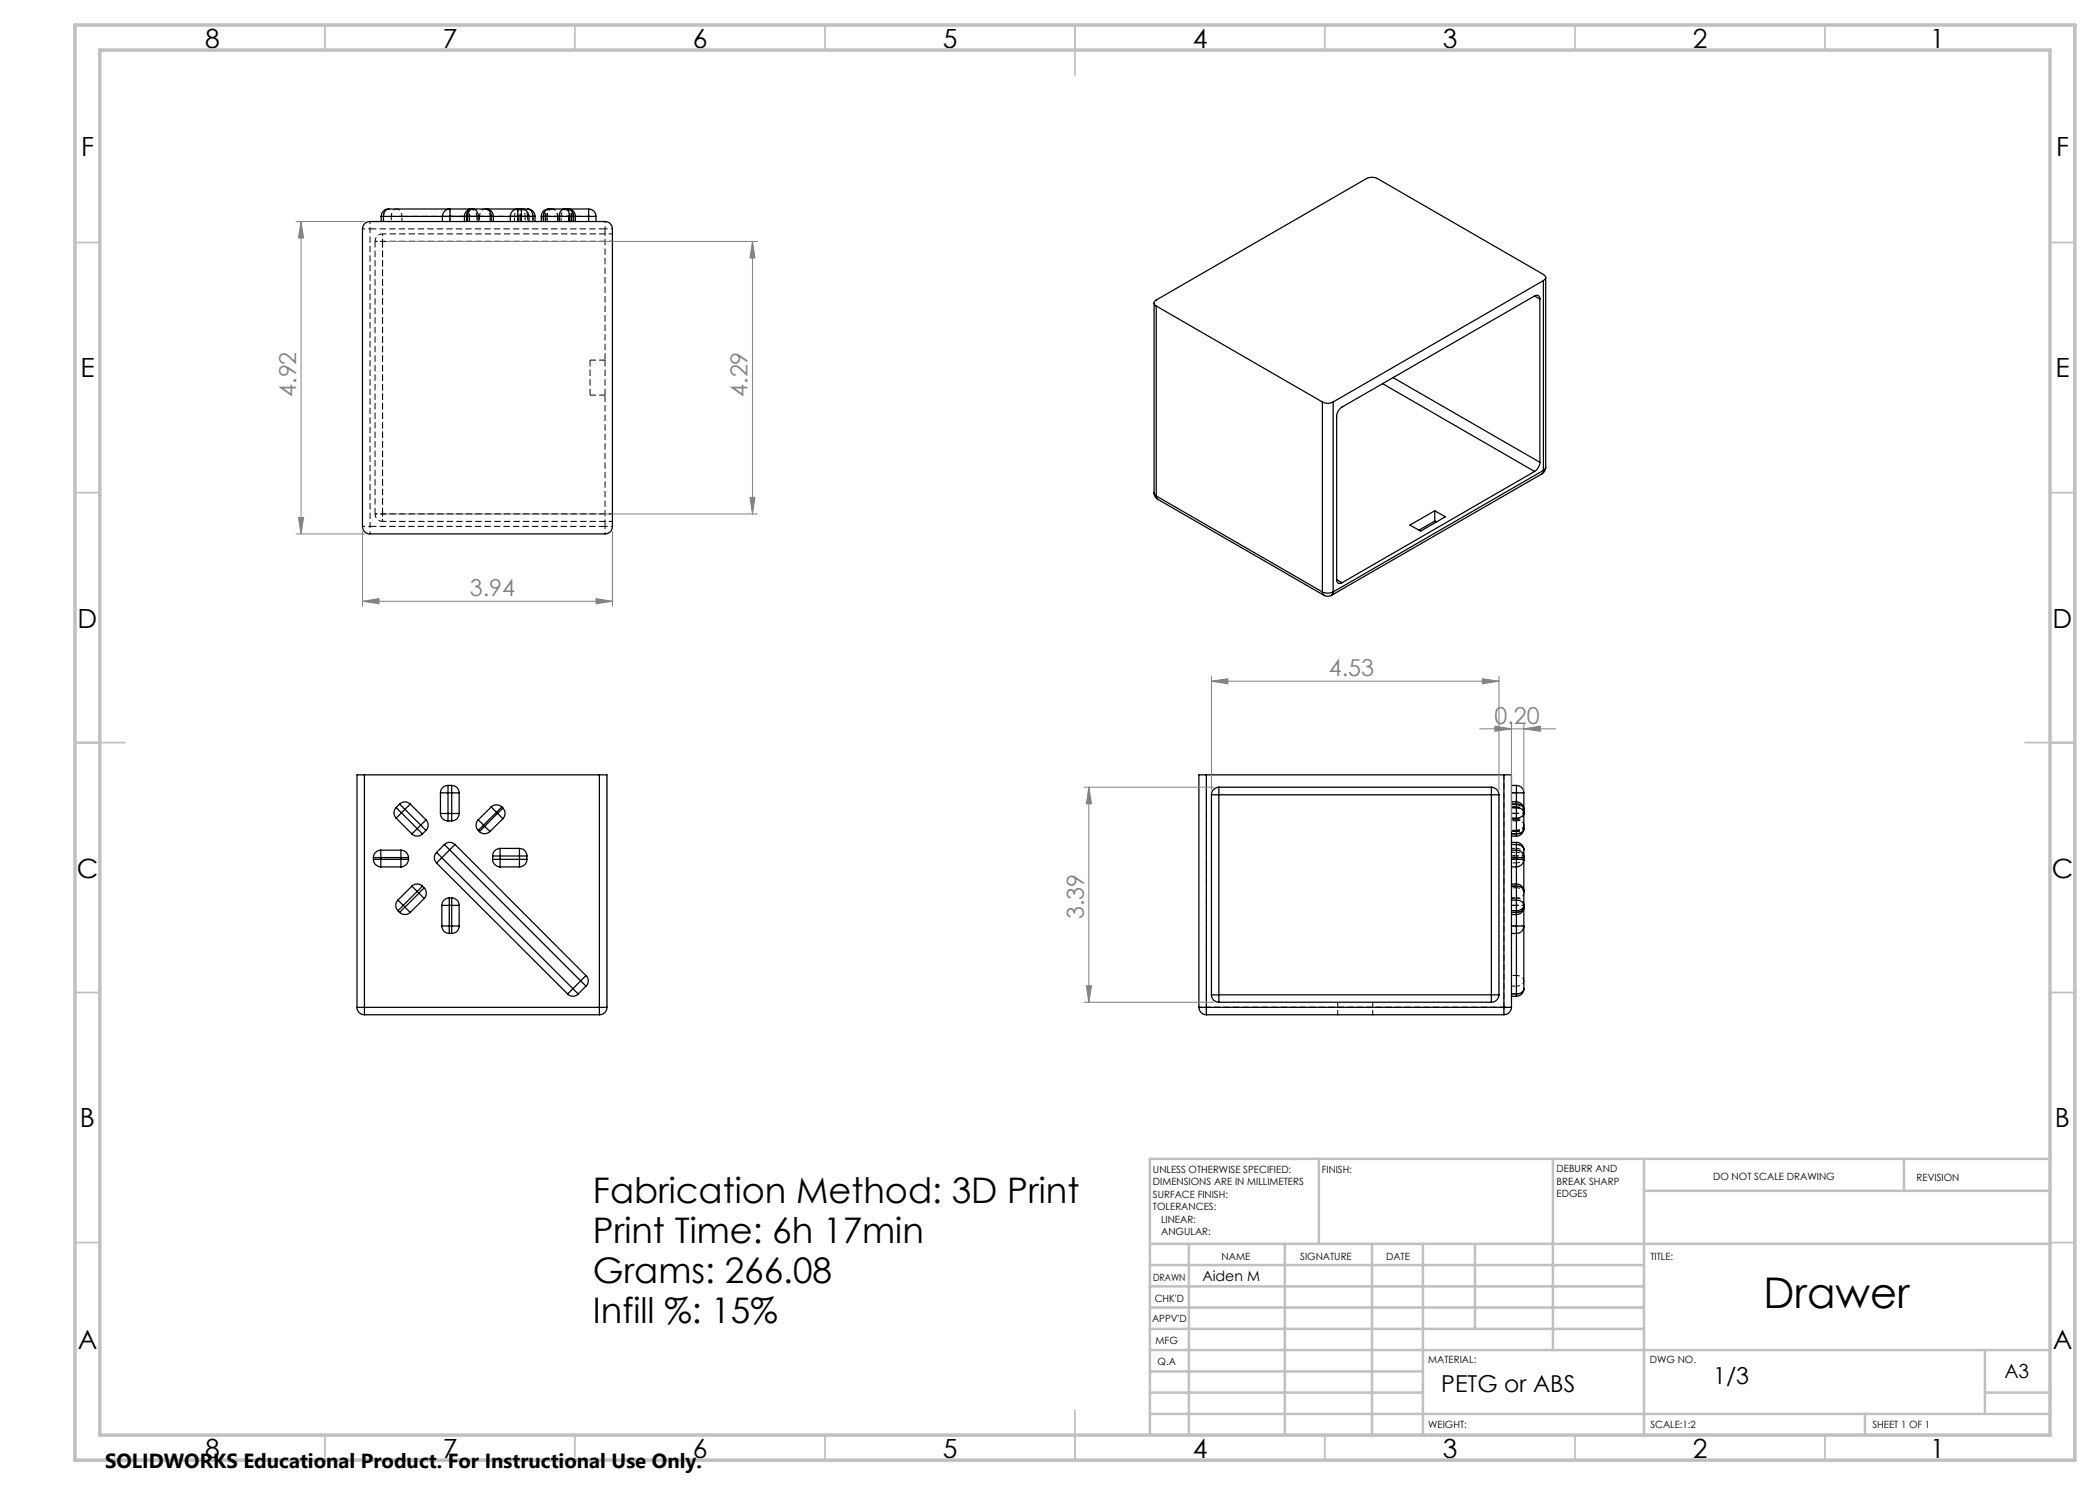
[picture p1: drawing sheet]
<svg xmlns="http://www.w3.org/2000/svg" width="420mm" height="297mm" viewBox="0 0 420 297" stroke-linecap="round" stroke-linejoin="round" font-family="sans-serif">
<g fill="none" stroke="#000" stroke-width=".2" stroke-dasharray="1.3 .6" stroke-dashoffset=".5" stroke-linecap="butt">
<path d="M76.5 48.3h46M76.7 44.3v-1M78.3 43.3v1M80.4 43.3h-2.1M80.4 44.3v-1M90 44.3v-1M93.3 44.3v-1M93.9 44.3v-1M93.9 43.3v1M93.9 43.3h-1M95.4 43.3v1M95.4 43.3a1.5 1.5 0 0 0-1.3-1.5"/>
<path d="M95.9 43.3v1M98 44.3v-1M98 43.3h-2.1M98.2 43.3v1M102.9 43.3h2.1M102.9 44.3v-1M103.6 44.3v-1M103.6 43.3v1M104 44.3v-1M104 43.3v1M104.3 43.3v1M105 43.3v1"/>
<path d="M105.5 43.3v1M106.6 43.3v1M108.6 43.3v1M108.7 44.3v-1M109.1 43.3v1M109.1 44.3v-1M109.4 43.3v1M109.4 44.3v-1M109.4 43.3h2.1M111.5 43.3h-2.1M111.5 44.3v-1M111.5 43.3v1"/>
<path d="M111.9 43.3v1M112.2 44.3v-1M113.7 43.3v1M113.7 44.3v-1M113.7 43.3h4M114 44.3v-1M114 43.3h-2.1M114.3 44.3v-1M114.3 43.3v1M114.7 43.3v1M114.8 44.3v-1M117.7 43.3v1"/>
<path d="M122.5 46.8h-46M122.5 48.3h-46M76.5 104.3h46M76.5 102.8h46M122.5 102.8h-46M302.3 158.6h1M303.3 158.6v4.1M302.3 160.8h1M302.3 171.5h1M302.3 177.2h1M302.3 179.7h1M302.3 166.1h1"/>
<path d="M302.3 170.5h1M302.3 162.7h1M302.3 179.6h1M302.3 168.9h1M302.3 163.9h1M302.3 166.3h1M302.3 161.4h1M302.3 171.9h1M302.3 169.7h1M302.3 163.7h1M302.3 171.2h1M302.3 166.7h1"/>
<path d="M303.3 171.9h-1M303.3 166.8h-1M303.3 177.5h-1M303.3 179.7v-2.2M303.3 166.1v-2.1M303.3 164h-1M303.3 170.5v2.1M303.3 172.6h-1M303.3 164.2h-1M303.3 162.7h-1M303.3 163.9v2.2M303.3 166.1h-1"/>
<path d="M303.3 161.4h-1M303.3 166.3h-1M303.3 171.2h-1M303.3 161.6h-1M303.3 163.7v-2.1M303.3 160.9h-1M302.3 181.1h1M302.3 197.2h1M303.3 182.5h-1M303.3 181.1h-1M303.3 181.1v4.1M303.3 185.2h-1"/>
<path d="M303.3 198.8h-1M303.3 197.2v-2.1M303.3 195.1h-1M303.3 186.7v-9.9"/>
</g>
<g fill="none" stroke="#000" stroke-width=".2" stroke-dasharray="1.3 .6" stroke-dashoffset=".8" stroke-linecap="butt">
<path d="M74 44.3v1.5M76.5 48.3v-1.5M76.7 43.3h1.6M90 43.3h-1.5M90 41.8v1.5M93.9 43.3h1.5M93.9 43.3v-1.5M95.4 43.3h-1.5M102.1 43.3h1.5M103.6 43.3v-1.5M103.6 43.3h-1.5M103.6 41.8v1.5"/>
<path d="M104 43.3v-1.5M104.3 43.3v-1.5M105.8 43.3h-1.5M112.2 43.3h1.5M113.7 43.3h-1.5M113.7 41.8v1.5M117.7 43.3v-1.5M121 45.8h1.5M121 45.8v-1.5M121 105.3h1.5M303.3 169.7v1.5M303.3 171.2v-1.5"/>
<path d="M303.3 186.7v-1.5M303.3 197.2v1.6"/>
</g>
<g fill="none" stroke="#000" stroke-width=".2" stroke-dasharray="1.3 .6" stroke-dashoffset=".7" stroke-linecap="butt">
<path d="M72.5 45.8h1.5M75 48.3h1.5M76.5 48.3h-1.5M93.9 43.3v-1.4M104 43.3h1.5M105.5 43.3h-1.5M113.7 41.8v1.5M115.1 43.3h-1.4M119.2 43.3h-1.5M72.5 105.3h1.5M74 106.8v-1.5M75 102.8h1.5"/>
<path d="M76.5 102.8h-1.5M76.5 102.8v1.5M76.5 104.3v-1.5M121 105.3v1.5M303.3 158.6v-1.5M304.8 158.6h-1.5M303.3 171.5v-1.5M303.3 173.4v-1.5M303.3 162.7h1.5M303.3 162.7v1.5M303.3 179.6v1.5M303.3 164.2v-1.5"/>
<path d="M303.3 171.2h1.5M303.3 171.9h1.5M303.3 171.9v1.5M304.8 171.5h-1.5M304.8 171.9h-1.5M304.8 171.2h-1.5M303.3 181.1h1.5M303.3 181.1v-1.5M304.8 181.1h-1.5M304.8 185.2h-1.5M239.8 201.4h1.5M241.3 201.4v1.5"/>
<path d="M300.8 201.4h1.5M300.8 201.4v1.5"/>
</g>
<g fill="none" stroke="#000" stroke-width=".2" stroke-dasharray="1.3 .6" stroke-dashoffset=".4" stroke-linecap="butt">
<path d="M75 48.3a1.5 1.5 0 0 1 1.5-1.5M102.9 43.3h-.8M103.6 43.3h.7M105.5 43.3a1.5 1.5 0 0 0-1.5-1.5M105.8 43.3h-.8M109.1 43.3h-.5h.5M110.1 41.8a1.5 1.5 0 0 0-1.5 1.5M113.7 41.8a1.5 1.5 0 0 0-1.5 1.5M114.3 43.3h.5h-.5M114.8 43.3a1.5 1.5 0 0 0-1.5-1.5M74 105.3v-59.5M76.5 104.3a1.5 1.5 0 0 1-1.5-1.5"/>
<path d="M303.3 164.2a1.5 1.5 0 0 0 1.5-1.5M303.3 179.6a1.5 1.5 0 0 1 1.5 1.5M303.3 166.3v.4v-.4M303.3 161.4v-.5v.5M303.3 169.7a1.5 1.5 0 0 1 1.5 1.5M303.3 166.7a1.5 1.5 0 0 0 1.5-1.5M303.3 173.4v-.8M303.3 162.7v-2.3M304.8 162.4a1.5 1.5 0 0 0-1.5-1.5M300.8 201.4h-59.5"/>
</g>
<path d="M75 48.3v54.5M76.5 48.3v54.5M118 79h3M121 72h-3M76.5 102.8v-54.5" fill="none" stroke="#000" stroke-width=".2" stroke-dasharray="1.3 .6" stroke-dashoffset=".1" stroke-linecap="butt"/>
<g fill="none" stroke="#000" stroke-width=".2" stroke-dasharray="1.3 .6" stroke-dashoffset=".6" stroke-linecap="butt">
<path d="M77.8 41.8a1.34 1.34 0 0 0-1.1 1.5M79.3 41.8a1.34 1.34 0 0 1 1.1 1.5M79.3 41.8a1.34 1.34 0 0 0-1 1.5M90 43.3h3.9M94.4 41.8a1.34 1.34 0 0 0-1.1 1.5M95.9 43.3a1.34 1.34 0 0 1 1.1-1.5M98 43.3a1.34 1.34 0 0 0-1-1.5M98.2 43.3a1.34 1.34 0 0 0-1-1.5M102.9 43.3a1.34 1.34 0 0 1 1.1-1.5M105 43.3a1.34 1.34 0 0 0-1-1.5M106.6 43.3a1.34 1.34 0 0 0-1.1-1.5M109.1 43.3a1.34 1.34 0 0 1 1-1.5"/>
<path d="M109.4 43.3a1.34 1.34 0 0 1 1.1-1.5M109.8 41.8a1.34 1.34 0 0 0-1.1 1.5M110.5 41.8a1.34 1.34 0 0 1 1 1.5M110.5 41.8a1.34 1.34 0 0 0-1.1 1.5M111.5 43.3a1.34 1.34 0 0 0-1-1.5M112.9 41.8a1.34 1.34 0 0 0-1 1.5M112.9 41.8a1.34 1.34 0 0 1 1.1 1.5M113.3 41.8a1.34 1.34 0 0 1 1 1.5M114.7 43.3a1.34 1.34 0 0 0-1.1-1.5M303.3 160.8a1.34 1.34 0 0 1 1.5 1.1M303.3 179.7a1.34 1.34 0 0 0 1.5-1.1M303.3 177.2a1.34 1.34 0 0 1 1.5 1.1"/>
<path d="M303.3 177.5a1.34 1.34 0 0 1 1.5 1.1M303.3 170.5a1.34 1.34 0 0 1 1.5 1M303.3 172.6a1.34 1.34 0 0 0 1.5-1.1M303.3 168.9a1.34 1.34 0 0 1 1.5 1.1M303.3 163.9a1.34 1.34 0 0 1 1.5 1.1M303.3 166.1a1.34 1.34 0 0 0 1.5-1.1M303.3 166.3a1.34 1.34 0 0 0 1.5-1.1M304.8 165a1.34 1.34 0 0 0-1.5-1M304.8 165.7a1.34 1.34 0 0 1-1.5 1.1M304.8 165a1.34 1.34 0 0 1-1.5 1.1M304.8 162.4a1.34 1.34 0 0 0-1.5-1M304.8 162.7a1.34 1.34 0 0 1-1.5 1"/>
<path d="M304.8 162.7a1.34 1.34 0 0 0-1.5-1.1M304.8 181.4a1.34 1.34 0 0 1-1.5 1.1M304.8 196.2a1.34 1.34 0 0 0-1.5-1.1M304.8 197.7a1.34 1.34 0 0 1-1.5 1.1M304.8 196.2a1.34 1.34 0 0 1-1.5 1"/>
</g>
<g fill="none" stroke="#000" stroke-width=".2" stroke-dasharray="1.3 .6" stroke-linecap="butt">
<path d="M74 45.8h47M76.7 43.3h-.4M93.3 43.3h-.4M98 43.3h.2M98.7 43.3h-.5M103.6 43.3h.4M104 43.3h-.4M107 43.3h-.4M108.7 43.3h-.4M109.4 43.3h-.3M111.5 43.3h3.2M114 43.3h.3"/>
<path d="M115.1 43.3h-.4M118 72v7M121 79v-7M121 105.3h-47M303.3 171.5v.4M303.3 160.8v3.2M303.3 177.2v.3M303.3 166.3v-.2M303.3 161.4v.2M303.3 160.8v-.4M303.3 177.2v-.4M303.3 167.2v-.4"/>
<path d="M303.3 170.5v-.5M303.3 168.9v-.4M303.3 182.9v-.4M303.3 199.2v-.4"/>
</g>
<path d="M93.3 43.3h2.6M98.7 43.3h-10.2M108.7 43.3h.7M303.3 166.1v.7M303.3 163.9v-2.5M303.3 163.7v2.6M303.3 171.9v-.7M303.3 171.2v.7M267.5 202.9v-2.5M274.5 202.9v-2.5" fill="none" stroke="#000" stroke-width=".2" stroke-dasharray="1.3 .6" stroke-dashoffset=".3" stroke-linecap="butt"/>
<path d="M80.4 43.3h26.2M121 45.8v26.2M121 79v26.3M303.3 168.9v26.2" fill="none" stroke="#000" stroke-width=".2" stroke-dasharray="1.3 .6" stroke-dashoffset="-.1" stroke-linecap="butt"/>
<path d="M109.1 43.3h2.8M114.3 43.3h-2.8M300.8 154.9v46.5M303.3 179.7v2.8M241.3 201.4v-46.5" fill="none" stroke="#000" stroke-width=".2" stroke-dasharray="1.3 .6" stroke-dashoffset=".2" stroke-linecap="butt"/>
<g fill="none" stroke="#000" stroke-width=".25">
<path d="M72.9 44.7l.5-.3 .6-.1h47a1.45 1.45 0 0 1 1.5 1.5v59.5a1.45 1.45 0 0 1-1.5 1.5h-47a1.45 1.45 0 0 1-1.5-1.5v-59.5l.1-.6zM76.2 43.3h.5M76.2 43.3v1M76.7 43.3h11.8M76.7 43.3v1M77.8 41.8a1.51 1.51 0 0 0-1.6 1.5M77.8 41.8a1.26 1.26 0 0 0-1.1 1.5M77.8 41.8h27.7M88.5 43.3h1.5M88.5 43.3a1.45 1.45 0 0 1 1.5-1.5v1.5M88.5 43.3v1M90 43.3h2.9"/>
<path d="M90 43.3v1M92.9 43.3a1.45 1.45 0 0 1 1.5-1.5 1.32 1.32 0 0 0-1.1 1.5M92.9 43.3h.4M92.9 43.3v1M93.3 43.3h.2M93.3 43.3v1M93.5 43.3h2.1M93.5 43.3a1.11 1.11 0 0 1 .4-1.2 1.11 1.11 0 0 1 1.3-.1l.4 .7v.6M93.5 43.3v1M93.9 41.8v.1M95.6 43.3h2.6M95.6 43.3v1"/>
<path d="M98.2 43.3a1.27 1.27 0 0 0-1-1.5 1.45 1.45 0 0 1 1.5 1.5M98.2 43.3h.5M98.2 43.3v1M98.7 43.3v1M98.7 43.3h3.4M102.1 43.3a1.39 1.39 0 0 1 1.4-1.5v1.5M102.1 43.3h1.4M102.1 43.3v1M103.5 43.3h.8M103.5 43.3v1M104.3 43.3v-1.5a1.42 1.42 0 0 1 1.5 1.5M104.3 43.3h1.5"/>
<path d="M104.3 43.3v1M105.5 41.8a1.45 1.45 0 0 1 1.5 1.5M105.5 41.8a1.32 1.32 0 0 1 1.1 1.5M105.8 43.3h.8M105.8 43.3v1M106.6 43.3h.4M106.6 43.3v1M107 43.3v1M108.3 43.3h.4M108.3 43.3v1M108.7 43.3h3.1M108.7 43.3v1"/>
<path d="M109.7 41.8a1.45 1.45 0 0 0-1.4 1.5M109.7 41.8a1.32 1.32 0 0 0-1 1.5M109.7 41.8h8M111.8 43.3h2.1M111.8 43.3a1.17 1.17 0 0 1 1.5-1.4l.4 .3 .2 1.1M111.8 43.3v1M113.7 41.8h.1M113.9 43.3h.8M113.9 43.3v1M114.7 43.3a1.32 1.32 0 0 0-1.1-1.5 1.45 1.45 0 0 1 1.5 1.5M114.7 43.3h.4M114.7 43.3v1"/>
<path d="M115.1 43.3v1M115.1 43.3h2.6M117.7 43.3h1.5M117.7 41.8v1.5M117.7 41.8a1.45 1.45 0 0 1 1.5 1.5M117.7 43.3v1M119.2 43.3v1M306.9 59.2a.65 .65 0 0 1 .8-.1 .65 .65 0 0 1 .3 .7M306.9 59.2l-38.5 22.2a2.23 2.23 0 0 0-1.1 1.9v32.6M306.9 59.2l1.1 .6M308 59.8v32.7M308.7 56.1a.64 .64 0 0 0 .4-.6 .64 .64 0 0 0-.4-.6l-33.3-19.2a2.39 2.39 0 0 0-2.1 0l-42.1 24.3a.64 .64 0 0 0-.4 .6 .64 .64 0 0 0 .4 .6"/>
<path d="M308.7 56.1l-42.1 24.3M308.7 56.1v38M309.1 55.5v38M230.8 60.6v38M231.2 61.2l33.3 19.2M231.2 61.2v38M276.5 76.7l30.4 17.6M278.6 75.5l29.4 17M230.8 98.6a1.51 1.51 0 0 0 .8 1.3M230.8 98.6l.1 .3 .3 .3M231.2 99.2l.4 .7M231.2 99.2l33.3 19.2"/>
<path d="M231.6 99.9l33.2 19.2M264.5 80.4a2.19 2.19 0 0 0 2.1 0M264.5 80.4v38M266.6 80.4v38M306.9 94.3l-38.5 22.3M308 92.5a2.49 2.49 0 0 1-1.1 1.8M308.4 94.8l-42.1 24.3M308.7 94.1l-.1 .4-.2 .3M308.7 94.1l-42.1 24.3M309.1 93.5a1.56 1.56 0 0 1-.7 1.3M309.1 93.5l-.4 .6M264.5 118.4a2.47 2.47 0 0 0 2.1 0"/>
<path d="M264.5 118.4l.3 .7M264.8 119.1a1.46 1.46 0 0 0 1.5 0M266.6 118.4l-.3 .7M267.3 115.9a.64 .64 0 0 0 .3 .7 .64 .64 0 0 0 .8 0M267.3 115.9l1.1 .7M282 105l4.9-2.8 2.2 1.2-5 2.8zM286.9 102.2v2M286.9 104.2l-3.1 1.8M286.9 104.2l.4 .2M72.9 155h-1.5v46.5M72.9 155h47M72.9 155v46.5"/>
<path d="M88.1 158.6h1.5M88.1 158.6v4.1M89.6 157.1a1.51 1.51 0 0 0-1.5 1.5M89.6 157.1v1.5M89.6 158.6h.7M89.6 157.1h.7M89.6 158.6v4.1M90.3 158.6h1.5M90.3 157.1v1.5M90.3 157.1a1.45 1.45 0 0 1 1.5 1.5M90.3 158.6v4.1M91.8 158.6v4.1"/>
<path d="M119.9 155h1.5v46.5M119.9 155v46.5M241.3 155h-1.5v46.5M241.3 155v46.5M241.3 155h59.5M242.3 159h1.5M242.3 159v40M243.8 157.4a1.51 1.51 0 0 0-1.5 1.6M243.8 157.4v1.6M243.8 157.4h54.5M243.8 159h54.5M243.8 159v40"/>
<path d="M298.3 157.4a1.57 1.57 0 0 1 1.5 1.6M298.3 159h1.5M298.3 157.4v1.6M298.3 159v40M299.8 159v40M300.8 155h1.5v46.5M300.8 155v46.5M302.3 158.6h1M302.3 157.1h1M303.3 158.6h1.5M303.3 157.1v1.5M303.3 157.1a1.45 1.45 0 0 1 1.5 1.5"/>
<path d="M303.3 158.6v1.8M304.8 158.6v7.1M74.7 171.5h1.5M74.7 171.9h1.5M74.7 171.9a1.51 1.51 0 0 0 1.5 1.5M74.7 171.5v.4M76.2 170v1.5M76.2 170a1.45 1.45 0 0 0-1.5 1.5M76.2 171.9v1.5M76.2 171.5h4M76.2 171.9h4M76.2 173.4h4"/>
<path d="M76.2 170h4M76.2 171.5v.4M79.2 161.5l1.1 1.1M79.2 161.5a1.53 1.53 0 0 0 0 2.1M79.2 163.6l3.2 3.2M79.9 160.8l1.1 1.1M79.9 160.8a1.49 1.49 0 0 1 2.2 0M79.9 160.8l-.7 .7M80.2 171.9v1.5M80.2 170v1.5M80.2 170a1.51 1.51 0 0 1 1.5 1.5M80.2 171.5h1.5"/>
<path d="M80.2 171.9h1.5M80.2 171.5v.4M80.3 162.6l-1.1 1M80.3 162.6l3.1 3.1M81 161.9l-.7 .7M81 161.9l3.1 3.1M81.7 171.9a1.57 1.57 0 0 1-1.5 1.5M81.7 171.5v.4M82.1 160.8l-1.1 1.1M82.1 160.8l3.1 3.2M82.4 177.2l1 1.1M82.4 177.2a1.53 1.53 0 0 1 2.1 0"/>
<path d="M82.4 166.8a1.53 1.53 0 0 0 2.1 0M82.4 177.2l-2.8 2.8M83.4 165.7l-1 1.1M83.4 165.7l1.1 1.1M83.4 178.3l-2.8 2.8M83.4 178.3l.4 .3M83.8 178.6l1 1.1M83.8 178.6l-2.8 2.8M84.1 165l1.1 1.1M84.1 165l-.7 .7M84.5 177.2l-1.1 1.1M84.5 177.2l.3 .3"/>
<path d="M84.8 177.5l-1 1.1M84.8 177.5a1.58 1.58 0 0 1 0 2.2M84.8 179.7l-2.7 2.8M85.2 164l-1.1 1M85.2 164a1.53 1.53 0 0 1 0 2.1M85.2 166.1l-.7 .7M87.3 170.5l1.1 1.1M87.3 170.5a1.53 1.53 0 0 0 0 2.1M87.3 172.6l26.2 26.2M88.1 162.7h1.5M88.1 162.7a1.51 1.51 0 0 0 1.5 1.5M88.4 171.6l-1.1 1"/>
<path d="M88.4 171.6l26.2 26.1M88.9 168.9l1 1.1M88.9 168.9a1.58 1.58 0 0 1 2.1 0M88.9 168.9l-1.6 1.6M89.6 162.7v1.5M89.6 162.7h.7M89.6 164.2h.7M89.9 179.6v1.5M89.9 179.6a1.45 1.45 0 0 0-1.5 1.5M89.9 179.6h.4M89.9 170l-1.5 1.6M89.9 170l26.2 26.2"/>
<path d="M90.3 179.6v1.5M90.3 162.7h1.5M90.3 162.7v1.5M90.3 179.6a1.45 1.45 0 0 1 1.5 1.5M91 168.9l-1.1 1.1M91 168.9l26.2 26.2M91.8 162.7a1.45 1.45 0 0 1-1.5 1.5M95.6 164l1.1 1M95.6 164a1.49 1.49 0 0 0 .1 2.1M95.7 166.1l.2 .2M96.7 165l-1 1.1M96.7 165l.2 .2"/>
<path d="M96.9 165.2l-1 1.1M96.9 165.2l1.1 1.1M98 166.3a1.49 1.49 0 0 1-2.1 0M98.2 161.4l1.1 1.1M98.2 161.4a1.53 1.53 0 0 1 2.2 0M98.2 161.4l-2.6 2.6M98.5 171.2h1.5M98.5 171.9h1.5M98.5 171.9a1.51 1.51 0 0 0 1.5 1.5M98.5 171.2v.7M99.3 162.5l-2.6 2.5M99.3 162.5l.2 .2"/>
<path d="M99.5 162.7l1.1 1.1M99.5 162.7l-2.6 2.5M100 169.7v1.5M100 169.7a1.51 1.51 0 0 0-1.5 1.5M100 171.9v1.5M100 171.9h3.9M100 173.4h3.9M100 171.2v.7M100 169.7h3.9M100 171.2h3.9M100.4 161.4l-1.1 1.1M100.4 161.4l.2 .2"/>
<path d="M100.6 161.6l-1.1 1.1M100.6 161.6a1.58 1.58 0 0 1 0 2.2M100.6 163.8l-2.6 2.5M103.9 169.7v1.5M103.9 171.9v1.5M103.9 171.2h1.5M103.9 171.9h1.5M103.9 169.7a1.51 1.51 0 0 1 1.5 1.5M103.9 171.2v.7M105.4 171.9a1.51 1.51 0 0 1-1.5 1.5M105.4 171.2v.7M302.3 160.4h1"/>
<path d="M302.3 176.8h1M302.3 167.2h1M302.3 168.5h1M302.3 171.5h1M302.3 171.9h1M302.3 173.4h1M302.3 170h1M302.3 161.5h1M302.3 163.6h1M302.3 166.8h1M302.3 160.8h1M302.3 177.2h1"/>
<path d="M302.3 168.9h1M303.3 160.4a1.51 1.51 0 0 1 1.5 1.5 1.32 1.32 0 0 0-1.5-1.1M303.3 176.8a1.45 1.45 0 0 1 1.5 1.5 1.32 1.32 0 0 0-1.5-1.1M303.3 168.5a1.45 1.45 0 0 1 1.5 1.5M303.3 171.9h1.4a.73 .73 0 0 1-.4 1l-1 .5M303.3 171.9v1.5M303.3 170a1.45 1.45 0 0 1 1.5 1.5h-1.5M303.3 170v1.5M303.3 161.5a1.17 1.17 0 0 1 1.4 1.5l-.6 .4-.8 .2M303.3 161.5v2.1M303.3 168.9a1.32 1.32 0 0 1 1.5 1.1M303.3 160.4v.4"/>
<path d="M303.3 176.8v.4M303.3 166.8v.4M303.3 168.5v.4M303.3 160.8v.7M303.3 163.6v3.2M303.3 168.9v1.1M303.3 171.5v.4M303.3 173.4v3.4M303.3 177.2v2.8M304.8 165.7a1.45 1.45 0 0 1-1.5 1.5M304.8 165.7a1.32 1.32 0 0 1-1.5 1.1M304.8 170v27.7"/>
<path d="M79.6 180l1 1.1M79.6 180a1.53 1.53 0 0 0 0 2.1M79.6 182.1l.3 .4M79.9 182.5a1.58 1.58 0 0 0 2.2 0M80.6 181.1l-1 1M80.6 181.1l.4 .3M81 181.4l-1.1 1.1M81 181.4l1.1 1.1M88.4 181.1h1.5M88.4 185.2h1.5M88.4 185.2a1.45 1.45 0 0 0 1.5 1.5M88.4 181.1v4.1"/>
<path d="M89.9 185.2v1.5M89.9 185.2h.4M89.9 186.7h.4M89.9 181.1v4.1M89.9 181.1h.4M90.3 181.1h1.5M90.3 185.2h1.5M90.3 185.2v1.5M90.3 181.1v4.1M91.8 185.2a1.45 1.45 0 0 1-1.5 1.5M91.8 181.1v4.1M113.5 198.8a1.45 1.45 0 0 0 2.1 0"/>
<path d="M114.6 197.7l-1.1 1.1M114.6 197.7l1 1.1M116.1 196.2l1.1 1M116.1 196.2l-1.5 1.5M117.2 195.1l-1.1 1.1M117.2 195.1a1.45 1.45 0 0 1 0 2.1M117.2 197.2l-1.6 1.6M242.3 199a1.45 1.45 0 0 0 1.5 1.4M242.3 199h1.5M243.8 199v1.4M243.8 199h54.5M298.3 199h1.5"/>
<path d="M298.3 199v1.4M299.8 199a1.51 1.51 0 0 1-1.5 1.4M302.3 182.9h1M302.3 199.2h1M302.3 180h1M302.3 182.1h1M302.3 182.5h1M302.3 198.8h1M302.3 185.2h1M302.3 186.7h1M303.3 182.5a1.32 1.32 0 0 0 1.5-1.1 1.45 1.45 0 0 1-1.5 1.5M303.3 180a1.1 1.1 0 0 1 1.2 .4 1.1 1.1 0 0 1 0 1.3l-.7 .4h-.5"/>
<path d="M303.3 180v2.1M303.3 185.2h1.4a.73 .73 0 0 1-.4 1.1l-.5 .3-.5 .1M303.3 185.2v1.5M303.3 182.5v.4M303.3 198.8v.4M303.3 182.1v.4M303.3 182.9v2.3M303.3 186.7v12.1M304.8 197.7a1.51 1.51 0 0 1-1.5 1.5M304.8 197.7a1.26 1.26 0 0 1-1.5 1.1M71.4 201.5h1.5M71.4 201.5a1.45 1.45 0 0 0 1.5 1.4"/>
<path d="M72.9 201.5v1.4M72.9 201.5h47M72.9 202.9h47M119.9 201.5v1.4M119.9 201.5h1.5M121.4 201.5a1.45 1.45 0 0 1-1.5 1.4M239.8 201.5h1.5M239.8 201.5a1.45 1.45 0 0 0 1.5 1.4M241.3 201.5v1.4M241.3 201.5h59.5M241.3 202.9h59.5M243.8 200.4h54.5"/>
<path d="M300.8 201.5v1.4M300.8 201.5h1.5M302.3 201.5a1.51 1.51 0 0 1-1.5 1.4"/>
</g>
<path d="M303.3 182.9v-1.8" fill="none" stroke="#000" stroke-width=".2" stroke-dasharray="1.3 .6" stroke-dashoffset=".9" stroke-linecap="butt"/>
<g fill="none" stroke="#808080" stroke-width=".2">
<path d="M59.2 44.3h13.8M60.2 44.3l.5 3.3h-1zM60.2 44.3v62.5M77.5 48.3h74M150.5 48.3l.5 3.3h-1zM150.5 48.3v54.5M150 99.5h1l-.5 3.3zM59.2 106.8h13.8M59.7 103.5h1l-.5 3.3zM72.5 106.3v14.9M77.5 102.8h74M119.2 119.7l3.3 .6-3.3 .5z"/>
<path d="M122.5 106.3v14.9M72.5 120.3l3.3-.6v1.1zM72.5 120.3h50M242.3 136.2l3.3-.5v1.1zM242.3 135.3v22.7M242.3 136.2h57.5M296.5 135.7l3.3 .5-3.3 .6zM299.8 135.3v22.7M216.8 157.4h26M217.8 157.4l.5 3.4h-1zM217.8 157.4v43M295.9 145.8h15.2"/>
<path d="M299 145.2l3.3 .6-3.3 .5zM302.3 144.7v21.5M304.8 145.8l3.3-.6v1.1zM304.8 144.7v13.4M217.3 197.2h1l-.5 3.2zM216.8 200.4h26"/>
</g>
<g fill="none" stroke="#c0c0c0" stroke-width=".35">
<path d="M65 5v5M115 5v5M165 5v5M215 5v10M265 5v5M315 5v5M365 5v5M15 48.5h5M410 48.5h5M15 98.5h5M410 98.5h5M15 148.5h10"/>
<path d="M405 148.5h10M15 198.5h5M410 198.5h5M15 248.5h5M410 248.5h5M65 287v5M115 287v5M165 287v5M215 282v10M265 287v5M315 287v5M365 287v5"/>
</g>
<g fill="none" stroke="#c0c0c0" stroke-width=".5">
<path d="M263.8 231.8v17M310.6 231.8v38.2M328.8 231.8v55.2M328.8 238.2h81.2M380.8 231.8v6.4M410 231.8h-180v55.2M230 248.8h180M230 257.3h98.8M230 253h98.8M237.8 248.8v38.2M257 248.8v38.2M274.4 248.8v38.2"/>
<path d="M284.6 248.8v38.2M295 248.8v17M230 265.8h98.8M230 261.5h98.8M230 278.5h54.6M230 274.3h54.6M230 270h180M397 278.5h13M397 270v12.8M230 282.8h180M373 282.8v4.2"/>
</g>
<path d="M15 5h400v287h-400zM20 10h390v277h-390z" fill="none" stroke="#c0c0c0" stroke-width=".7"/>
<g fill="#808080">
<path d="M72.5 120.3l3.3-.6v1.1zM119.2 119.7l3.3 .6-3.3 .5z"/>
<path d="M150 99.5h1l-.5 3.3zM150.5 48.3l.5 3.3h-1z"/>
<path d="M60.2 44.3l.5 3.3h-1zM59.7 103.5h1l-.5 3.3z"/>
<path d="M299 145.2l3.3 .6-3.3 .5zM304.8 145.8l3.3-.6v1.1zM242.3 136.2l3.3-.5v1.1zM296.5 135.7l3.3 .5-3.3 .6z"/>
<path d="M217.3 197.2h1l-.5 3.2zM217.8 157.4l.5 3.4h-1z"/>
</g>
<text font-size="8.5" x="352.7" y="261.5">Drawer</text>
<g font-size="7.1">
<text x="118.6" y="240.5">Fabrication Method: 3D Print</text>
<text x="118.6" y="248.6">Print Time: 6h 17min</text>
<text x="118.6" y="256.6">Grams: 266.08</text>
<text x="118.6" y="264.7">Infill %: 15%</text>
</g>
<g font-size="5.3">
<text x="41" y="9.5">8</text>
<text x="88.5" y="9.5">7</text>
<text x="138.5" y="9.5">6</text>
<text x="188.5" y="9.5">5</text>
<text x="238.5" y="9.5">4</text>
<text x="288.5" y="9.5">3</text>
<text x="338.5" y="9.5">2</text>
<text x="386" y="9.5">1</text>
<text x="16.2" y="31.2">F</text>
<text x="411.2" y="31.2">F</text>
<text x="16.1" y="75.5">E</text>
<text x="411.1" y="75.5">E</text>
<text x="15.5" y="125.5">D</text>
<text x="410.5" y="125.5">D</text>
<text x="15.4" y="175.5">C</text>
<text x="410.4" y="175.5">C</text>
<text x="16" y="225.5">B</text>
<text x="411" y="225.5">B</text>
<text x="15.5" y="269.7">A</text>
<text x="410.5" y="269.7">A</text>
<text x="41" y="291.5">8</text>
<text x="88.5" y="291.5">7</text>
<text x="138.5" y="291.5">6</text>
<text x="188.5" y="291.5">5</text>
<text x="238.5" y="291.5">4</text>
<text x="288.5" y="291.5">3</text>
<text x="338.5" y="291.5">2</text>
<text x="386" y="291.5">1</text>
</g>
<g font-size="4.7" fill="#808080">
<text x="59.2" y="79.4" transform="rotate(-90 59.2 79.4)">4.92</text>
<text x="149.5" y="79.4" transform="rotate(-90 149.5 79.4)">4.29</text>
<text x="94" y="119.2">3.94</text>
<text x="265.8" y="135.2">4.53</text>
<text x="298.9" y="144.7">0.20</text>
<text x="216.8" y="183.8" transform="rotate(-90 216.8 183.8)">3.39</text>
</g>
<g font-size="4.7">
<text x="288.2" y="278.4">PETG or ABS</text>
<text x="342.6" y="276.8">1/3</text>
</g>
<text font-size="4.1" x="21" y="293.7">SOLIDWORKS Educational Product. For Instructional Use Only.</text>
<text font-size="3.9" x="400.9" y="275.5">A3</text>
<text font-size="2.8" x="240.5" y="256.1">Aiden M</text>
<g font-size="2">
<text x="230.6" y="234.6">UNLESS OTHERWISE SPECIFIED:</text>
<text x="230.6" y="237.1">DIMENSIONS ARE IN MILLIMETERS</text>
<text x="230.6" y="239.6">SURFACE FINISH:</text>
<text x="264.4" y="234.6">FINISH:</text>
<text x="311.3" y="234.5">DEBURR AND</text>
<text x="311.3" y="237">BREAK SHARP</text>
<text x="311.3" y="239.5">EDGES</text>
<text x="342.6" y="236">DO NOT SCALE DRAWING</text>
<text x="383.3" y="236.2">REVISION</text>
<text x="230.6" y="242.1">TOLERANCES:</text>
<text x="232.2" y="244.6">LINEAR:</text>
<text x="232.2" y="247.1">ANGULAR:</text>
<text x="244.3" y="252">NAME</text>
<text x="260" y="251.9">SIGNATURE</text>
<text x="277.2" y="251.9">DATE</text>
<text x="330.1" y="251.9">TITLE:</text>
<text x="230.6" y="256.1">DRAWN</text>
<text x="230.9" y="260.3">CHK'D</text>
<text x="230.4" y="264.4">APPV'D</text>
<text x="231.1" y="268.8">MFG</text>
<text x="231.5" y="273">Q.A</text>
<text x="285.6" y="272.5">MATERIAL:</text>
<text x="330" y="272.5">DWG NO.</text>
<text x="285.6" y="285.5">WEIGHT:</text>
<text x="330.1" y="285.6">SCALE:1:2</text>
<text x="374.5" y="285.6">SHEET 1 OF 1</text>
</g>
</svg>
